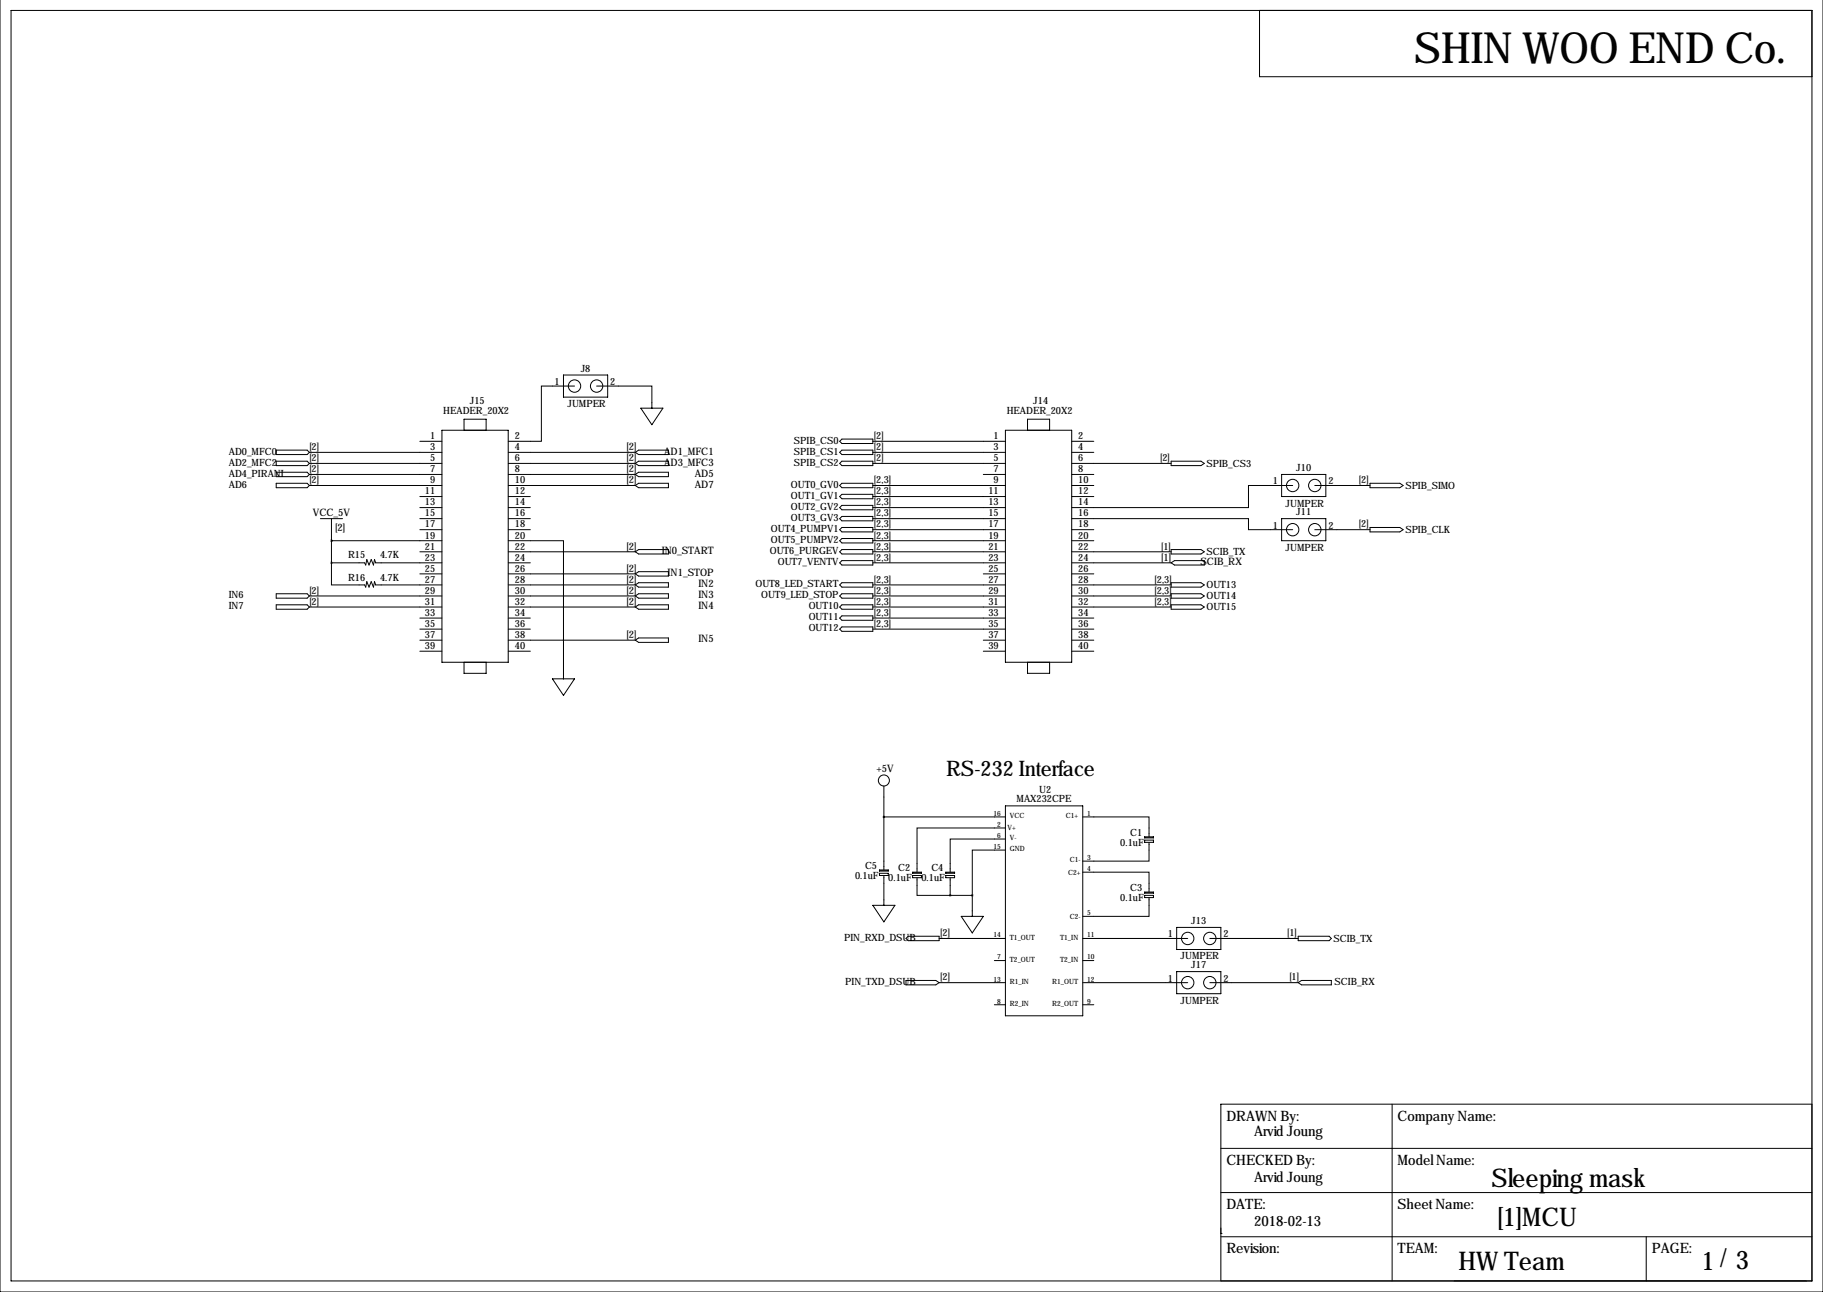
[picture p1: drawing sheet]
<svg xmlns="http://www.w3.org/2000/svg" width="419mm" height="297mm" viewBox="0 0 419 297" stroke-linecap="round" stroke-linejoin="round" font-family="sans-serif">
<g fill="none" stroke="#000" stroke-width=".23">
<path d="M0 -.1v297.1h419.1v-297.1M2.5 2.4h414.1v292.1h-414.1zM289.6 2.4v15.2h127M101.6 98.9h15.2v53.4h-15.2zM106.7 98.9v-2.5h5.1v2.5M129.5 86.2h10.2v5.1h-10.2zM132.1 88.8h-7.6v12.7h-7.7M137.2 88.8h12.7v5M147.3 93.8h5.1l-2.5 3.8zM231.1 98.9h15.3v53.4h-15.3zM236.2 98.9v-2.5h5.1v2.5M63.5 108.6h7.1l.5 .5-.5 .5h-7.1z"/>
<path d="M63.5 103.5h7.1l.5 .5-.5 .5h-7.1zM63.5 106h7.1l.5 .5-.5 .5h-7.1zM63.5 111.1h7.1l.5 .5-.5 .5h-7.1zM71.1 104h30.5M71.1 106.5h30.5M71.1 109.1h30.5M71.1 111.6h30.5M73.7 119.2h5M76.2 119.2v10.2M96.5 101.5h5.1M96.5 114.2h5.1M96.5 116.7h5.1"/>
<path d="M96.5 119.2h5.1M116.8 104h29.2M116.8 106.5h29.2M116.8 109.1h29.2M116.8 111.6h29.2M116.8 114.2h5.1M116.8 116.7h5.1M116.8 119.2h5.1M146 109.1l.8-.5h6.9v1h-6.9zM146 104l.8-.5h6.9v1h-6.9zM146 106.5l.8-.5h6.9v1h-6.9zM146 111.6l.8-.5h6.9v1h-6.9z"/>
<path d="M193 106.5l.5-.5h7.2v1h-7.2zM193 101.5l.5-.5h7.2v1h-7.2zM193 114.2l.5-.5h7.2v1h-7.2zM193 116.7l.5-.5h7.2v1h-7.2zM193 119.2l.5-.5h7.2v1h-7.2zM193.5 103.5h7.2v1h-7.2l-.5-.5zM193.5 111.1h7.2v1h-7.2l-.5-.5zM200.7 101.5h30.4M200.7 104h30.4M200.7 106.5h30.4M200.7 111.6h30.4M200.7 114.2h30.4"/>
<path d="M200.7 116.7h30.4M200.7 119.2h30.4M226.1 109.1h5M246.4 119.2h40.6v2.6h10.2M246.4 101.5h5.1M246.4 104h5.1M246.4 106.5h22.8M246.4 109.1h5.1M246.4 111.6h5.1M246.4 114.2h5.1M269.2 106h6.9l.8 .5-.8 .5h-6.9zM294.6 109.1h10.2v5.1h-10.2z"/>
<path d="M294.6 119.2h10.2v5.1h-10.2zM297.2 111.6h-10.2v5.1h-40.6M302.3 111.6h12.7M315 111.1h6.8l.8 .5-.8 .5h-6.8zM63.5 136.5h7.1l.5 .5-.5 .5h-7.1zM63.5 139.1h7.1l.5 .5-.5 .5h-7.1zM71.1 137h30.5M71.1 139.6h30.5M76.2 129.4v5.1h7.6l.3 .5 .2-1.3 .5 1.3 .5-1.3 .6 1.3 .2-1.3 .3 .8h15.2M76.2 124.3h.1M76.2 124.3h25.4M76.2 129.4h7.6l.3 .5 .2-1.3 .5 1.3 .5-1.3 .6 1.3 .2-1.3 .3 .8h15.2"/>
<path d="M96.5 121.8h5.1M96.5 126.9h5.1M96.5 131.9h5.1M116.8 124.3h12.7v31.8M116.8 121.8h5.1M116.8 126.9h29.2M116.8 129.4h5.1M116.8 131.9h29.2M116.8 134.5h29.2M116.8 137h29.2M116.8 139.6h29.2M146 137l.8-.5h6.9v1h-6.9z"/>
<path d="M146 139.6l.8-.5h6.9v1h-6.9zM146 126.9l.8-.5h6.9v1h-6.9zM146 131.9l.8-.5h6.9v1h-6.9zM146 134.5l.8-.5h6.9v1h-6.9zM193 137l.5-.5h7.2v1h-7.2zM193 139.6l.5-.5h7.2v1h-7.2zM193 126.9l.5-.5h7.2v1h-7.2zM193 134.5l.5-.5h7.2v1h-7.2zM193 121.8l.5-.5h7.2v1h-7.2zM193 124.3l.5-.5h7.2v1h-7.2zM193 129.4l.5-.5h7.2v1h-7.2zM200.7 121.8h30.4"/>
<path d="M200.7 124.3h30.4M200.7 126.9h30.4M200.7 129.4h30.4M200.7 134.5h30.4M200.7 137h30.4M200.7 139.6h30.4M226.1 131.9h5M246.4 121.8h5.1M246.4 124.3h5.1M246.4 126.9h22.8M246.4 129.4h22.8M246.4 131.9h5.1"/>
<path d="M246.4 134.5h22.8M246.4 137h22.8M246.4 139.6h22.8M269.2 136.5h6.9l.8 .5-.8 .5h-6.9zM269.2 126.4h6.9l.8 .5-.8 .5h-6.9zM269.2 134h6.9l.8 .5-.8 .5h-6.9zM269.2 139.1h6.9l.8 .5-.8 .5h-6.9zM269.2 129.4l.8-.5h6.9v1h-6.9zM302.3 121.8h12.7M315 121.3h6.8l.8 .5-.8 .5h-6.8zM96.5 142.1h5.1M96.5 144.6h5.1"/>
<path d="M96.5 147.2h5.1M96.5 149.7h5.1M106.7 152.3v2.5h5.1v-2.5M116.8 142.1h5.1M116.8 144.6h5.1M116.8 147.2h29.2M116.8 149.7h5.1M127 156.1h5.1l-2.6 3.8zM146 147.2l.8-.5h6.9v1h-6.9zM193 142.1l.5-.5h7.2v1h-7.2zM193 144.6l.5-.5h7.2v1h-7.2zM200.7 142.1h30.4"/>
<path d="M200.7 144.6h30.4M226.1 147.2h5M226.1 149.7h5M236.2 152.3v2.5h5.1v-2.5M246.4 142.1h5.1M246.4 144.6h5.1M246.4 147.2h5.1M246.4 149.7h5.1M203.2 187.8h27.9M203.2 180.7v19.3M231.1 190.4h-20.3v10.1M231.1 192.9h-12.7v7.6"/>
<path d="M231.1 195.4h-7.6v10.5M231.1 185.3h17.8v48.2h-17.8zM248.9 187.8h15.3v4.6M263.1 192.4h2.1v.2h-2.1zM263.1 193.2h2.1v.5h-2.1zM264.2 193.7v4.3h-15.3M200.7 208.1h5l-2.5 3.8zM202.2 200.8h2v.5h-2zM202.2 200h2v.3h-2zM203.2 201.3v6.8M208.3 215.8l.5-.5h7.1v1h-7.1zM209.8 200.5h2v.3h-2z"/>
<path d="M209.8 201.3h2v.5h-2zM210.8 201.8v4.1h7.6M215.9 215.8h15.2M217.4 200.5h2.1v.3h-2.1zM217.4 201.3h2.1v.5h-2.1zM218.4 205.9h5.1M218.4 201.8v4.1M221 210.7h5.1l-2.6 3.8zM223.5 205.9v4.8M248.9 200.5h15.3v4.6M248.9 215.8h24.1M263.1 205.1h2.1v.2h-2.1z"/>
<path d="M263.1 205.9h2.1v.5h-2.1zM264.2 206.4v4.3h-15.3M270.5 213.2h10.2v5.1h-10.2zM278.1 215.8h20.3M298.4 215.3h7.2l.5 .5-.5 .5h-7.2zM208.3 225.4h6.8l.8 .5-.8 .5h-6.8zM215.9 225.9h15.2M228.6 220.8h2.5M228.6 231h2.5M248.9 225.9h24.1M248.9 220.8h2.6M248.9 231h2.6"/>
<path d="M270.5 223.4h10.2v5.1h-10.2zM278.1 225.9h20.3M298.4 225.9l.8-.5h6.9v1h-6.9zM320 253.9v40.6M416.6 253.9h-135.9v40.6M280.7 274.2h135.9M280.7 264h135.9M280.7 283.6h.1M280.7 284.3h135.9M378.5 284.3v10.2"/>
<circle cx="132.1" cy="88.8" r="1.42"/>
<circle cx="137.2" cy="88.8" r="1.42"/>
<circle cx="297.2" cy="111.6" r="1.42"/>
<circle cx="302.3" cy="111.6" r="1.42"/>
<circle cx="297.2" cy="121.8" r="1.42"/>
<circle cx="302.3" cy="121.8" r="1.42"/>
<circle cx="203.2" cy="179.4" r="1.27"/>
<circle cx="273" cy="215.8" r="1.42"/>
<circle cx="278.1" cy="215.8" r="1.42"/>
<circle cx="273" cy="225.9" r="1.42"/>
<circle cx="278.1" cy="225.9" r="1.42"/>
</g>
<path d="M218.4 205.9a.05 .05 0 0 0 .1 0 .05 .05 0 0 0-.1 0z" fill="#000" stroke="#000" stroke-width=".51"/>
<text font-size="9.9" x="325.1" y="14.6">SHIN WOO END Co.</text>
<g font-size="5.9">
<text x="342.9" y="272.9">Sleeping mask</text>
<text x="344.2" y="281.8">[1]MCU</text>
<text x="335.3" y="292">HW Team</text>
<text x="391.2" y="292">1 /3</text>
</g>
<text font-size="4.9" x="217.5" y="178.4">RS-232 Interface</text>
<g font-size="3.3">
<text x="281.9" y="257.7">DRAWN By:</text>
<text x="321.3" y="257.7">Company Name:</text>
<text x="288.3" y="261.2">Arvid Joung</text>
<text x="281.9" y="267.8">CHECKED By:</text>
<text x="321.3" y="267.8">Model Name:</text>
<text x="288.3" y="271.6">Arvid Joung</text>
<text x="281.9" y="278">DATE:</text>
<text x="288.3" y="281.8">2018-02-13</text>
<text x="321.3" y="278">Sheet Name:</text>
<text x="281.9" y="288.1">Revision:</text>
<text x="321.3" y="288.1">TEAM:</text>
<text x="379.7" y="288.1">PAGE:</text>
</g>
<g font-size="2.4">
<text x="144" y="103.5">[2]</text>
<text x="144" y="106">[2]</text>
<text x="152.7" y="104.5">AD1_MFC1</text>
<text x="152.7" y="107">AD3_MFC3</text>
<text x="144" y="108.6">[2]</text>
<text x="144" y="111.1">[2]</text>
<text x="159.7" y="109.6">AD5</text>
<text x="159.7" y="112.1">AD7</text>
<text x="71.9" y="118.7">VCC_5V</text>
<text x="77.1" y="122">[2]</text>
<text x="144" y="126.4">[2]</text>
<text x="144" y="131.4">[2]</text>
<text x="152.1" y="127.4">IN0_START</text>
<text x="267" y="128.9">[1]</text>
<text x="276" y="129.9">SCIB_RX</text>
<text x="144" y="134">[2]</text>
<text x="144" y="136.5">[2]</text>
<text x="153.5" y="132.4">IN1_STOP</text>
<text x="160.6" y="135">IN2</text>
<text x="160.6" y="137.5">IN3</text>
<text x="144" y="139.1">[2]</text>
<text x="160.6" y="140.1">IN4</text>
<text x="144" y="146.7">[2]</text>
<text x="160.6" y="147.7">IN5</text>
<text x="201.5" y="177.4">+5V</text>
</g>
<g font-size="2.3">
<text x="127.5" y="88.5">1</text>
<text x="133.5" y="85.5">J8</text>
<text x="140.3" y="88.5">2</text>
<text x="101.9" y="95.1">HEADER_20X2</text>
<text x="108" y="92.8">J15</text>
<text x="130.5" y="93.6">JUMPER</text>
<text x="231.4" y="95.1">HEADER_20X2</text>
<text x="237.6" y="92.8">J14</text>
<text x="98.9" y="101">1</text>
<text x="118.4" y="101">2</text>
<text x="182.5" y="102">SPIB_CS0</text>
<text x="200.9" y="101">[2]</text>
<text x="228.4" y="101">1</text>
<text x="247.9" y="101">2</text>
<text x="52.6" y="104.5">AD0_MFC0</text>
<text x="52.6" y="107">AD2_MFC2</text>
<text x="71.1" y="103.5">[2]</text>
<text x="71.1" y="106">[2]</text>
<text x="98.9" y="103.5">3</text>
<text x="98.9" y="106">5</text>
<text x="118.4" y="103.5">4</text>
<text x="118.4" y="106">6</text>
<text x="182.5" y="104.5">SPIB_CS1</text>
<text x="182.5" y="107">SPIB_CS2</text>
<text x="200.9" y="103.5">[2]</text>
<text x="200.9" y="106">[2]</text>
<text x="228.4" y="103.5">3</text>
<text x="228.4" y="106">5</text>
<text x="247.9" y="103.5">4</text>
<text x="247.9" y="106">6</text>
<text x="266.7" y="106">[2]</text>
<text x="277.4" y="107.3">SPIB_CS3</text>
<text x="52.6" y="109.6">AD4_PIRANI</text>
<text x="52.6" y="112.1">AD6</text>
<text x="71.1" y="108.6">[2]</text>
<text x="71.1" y="111.1">[2]</text>
<text x="97.7" y="113.7">11</text>
<text x="98.9" y="108.6">7</text>
<text x="98.9" y="111.1">9</text>
<text x="118.4" y="108.6">8</text>
<text x="118.4" y="111.1">10</text>
<text x="118.4" y="113.7">12</text>
<text x="181.8" y="112.1">OUT0_GV0</text>
<text x="200.9" y="111.1">[2,3]</text>
<text x="200.9" y="113.7">[2,3]</text>
<text x="227.2" y="113.7">11</text>
<text x="228.4" y="108.6">7</text>
<text x="228.4" y="111.1">9</text>
<text x="247.9" y="108.6">8</text>
<text x="247.9" y="111.1">10</text>
<text x="247.9" y="113.7">12</text>
<text x="292.6" y="111.4">1</text>
<text x="298" y="108.3">J10</text>
<text x="305.4" y="111.4">2</text>
<text x="312.4" y="111.1">[2]</text>
<text x="323.1" y="112.4">SPIB_SIMO</text>
<text x="97.7" y="116.2">13</text>
<text x="97.7" y="118.7">15</text>
<text x="118.4" y="116.2">14</text>
<text x="118.4" y="118.7">16</text>
<text x="181.8" y="114.7">OUT1_GV1</text>
<text x="181.8" y="117.2">OUT2_GV2</text>
<text x="181.8" y="119.7">OUT3_GV3</text>
<text x="200.9" y="116.2">[2,3]</text>
<text x="200.9" y="118.7">[2,3]</text>
<text x="227.2" y="116.2">13</text>
<text x="227.2" y="118.7">15</text>
<text x="247.9" y="116.2">14</text>
<text x="247.9" y="118.7">16</text>
<text x="295.6" y="116.5">JUMPER</text>
<text x="298" y="118.5">J11</text>
<text x="97.7" y="121.3">17</text>
<text x="97.7" y="123.8">19</text>
<text x="118.4" y="121.3">18</text>
<text x="118.4" y="123.8">20</text>
<text x="177.2" y="122.3">OUT4_PUMPV1</text>
<text x="177.2" y="124.8">OUT5_PUMPV2</text>
<text x="200.9" y="121.3">[2,3]</text>
<text x="200.9" y="123.8">[2,3]</text>
<text x="227.2" y="121.3">17</text>
<text x="227.2" y="123.8">19</text>
<text x="247.9" y="121.3">18</text>
<text x="247.9" y="123.8">20</text>
<text x="292.6" y="121.5">1</text>
<text x="305.4" y="121.5">2</text>
<text x="312.4" y="121.3">[2]</text>
<text x="323.1" y="122.5">SPIB_CLK</text>
<text x="80" y="128.4">R15</text>
<text x="87.4" y="128.4">4.7K</text>
<text x="97.7" y="126.4">21</text>
<text x="97.7" y="128.9">23</text>
<text x="97.7" y="131.4">25</text>
<text x="118.4" y="126.4">22</text>
<text x="118.4" y="128.9">24</text>
<text x="118.4" y="131.4">26</text>
<text x="177" y="127.4">OUT6_PURGEV</text>
<text x="178.8" y="129.9">OUT7_VENTV</text>
<text x="200.9" y="126.4">[2,3]</text>
<text x="200.9" y="128.9">[2,3]</text>
<text x="227.2" y="126.4">21</text>
<text x="227.2" y="128.9">23</text>
<text x="227.2" y="131.4">25</text>
<text x="247.9" y="126.4">22</text>
<text x="247.9" y="128.9">24</text>
<text x="247.9" y="131.4">26</text>
<text x="267" y="126.4">[1]</text>
<text x="277.4" y="127.6">SCIB_TX</text>
<text x="295.6" y="126.6">JUMPER</text>
<text x="52.6" y="137.5">IN6</text>
<text x="71.1" y="136.5">[2]</text>
<text x="80" y="133.5">R16</text>
<text x="87.4" y="133.5">4.7K</text>
<text x="97.7" y="134">27</text>
<text x="97.7" y="136.5">29</text>
<text x="118.4" y="134">28</text>
<text x="118.4" y="136.5">30</text>
<text x="173.7" y="135">OUT8_LED_START</text>
<text x="175" y="137.5">OUT9_LED_STOP</text>
<text x="200.9" y="134">[2,3]</text>
<text x="200.9" y="136.5">[2,3]</text>
<text x="227.2" y="134">27</text>
<text x="227.2" y="136.5">29</text>
<text x="247.9" y="134">28</text>
<text x="247.9" y="136.5">30</text>
<text x="265.4" y="136.5">[2,3]</text>
<text x="265.4" y="134">[2,3]</text>
<text x="277.4" y="137.8">OUT14</text>
<text x="277.4" y="135.2">OUT13</text>
<text x="52.6" y="140.1">IN7</text>
<text x="71.1" y="139.1">[2]</text>
<text x="97.7" y="139.1">31</text>
<text x="97.7" y="141.6">33</text>
<text x="118.4" y="139.1">32</text>
<text x="118.4" y="141.6">34</text>
<text x="185.9" y="140.1">OUT10</text>
<text x="185.9" y="142.6">OUT11</text>
<text x="200.9" y="139.1">[2,3]</text>
<text x="200.9" y="141.6">[2,3]</text>
<text x="227.2" y="139.1">31</text>
<text x="227.2" y="141.6">33</text>
<text x="247.9" y="139.1">32</text>
<text x="247.9" y="141.6">34</text>
<text x="265.4" y="139.1">[2,3]</text>
<text x="277.4" y="140.3">OUT15</text>
<text x="97.7" y="144.1">35</text>
<text x="97.7" y="146.7">37</text>
<text x="97.7" y="149.2">39</text>
<text x="118.4" y="144.1">36</text>
<text x="118.4" y="146.7">38</text>
<text x="118.4" y="149.2">40</text>
<text x="185.9" y="145.1">OUT12</text>
<text x="200.9" y="144.1">[2,3]</text>
<text x="227.2" y="144.1">35</text>
<text x="227.2" y="146.7">37</text>
<text x="227.2" y="149.2">39</text>
<text x="247.9" y="144.1">36</text>
<text x="247.9" y="146.7">38</text>
<text x="247.9" y="149.2">40</text>
<text x="233.7" y="184.3">MAX232CPE</text>
<text x="238.9" y="182.2">U2</text>
<text x="257.6" y="194.4">0.1uF</text>
<text x="259.8" y="192.1">C1</text>
<text x="196.6" y="202">0.1uF</text>
<text x="198.9" y="199.8">C5</text>
<text x="204.2" y="202.6">0.1uF</text>
<text x="206.5" y="200.3">C2</text>
<text x="211.8" y="202.6">0.1uF</text>
<text x="214.1" y="200.3">C4</text>
<text x="257.6" y="207.1">0.1uF</text>
<text x="259.8" y="204.8">C3</text>
<text x="216.2" y="215.3">[2]</text>
<text x="268.5" y="215.5">1</text>
<text x="273.9" y="212.5">J13</text>
<text x="281.3" y="215.5">2</text>
<text x="295.9" y="215.3">[1]</text>
<text x="194.1" y="216.3">PIN_RXD_DSUB</text>
<text x="271.4" y="220.6">JUMPER</text>
<text x="306.6" y="216.5">SCIB_TX</text>
<text x="194.3" y="226.4">PIN_TXD_DSUB</text>
<text x="216.2" y="225.4">[2]</text>
<text x="268.5" y="225.7">1</text>
<text x="273.9" y="222.6">J17</text>
<text x="281.3" y="225.7">2</text>
<text x="296.4" y="225.4">[1]</text>
<text x="306.8" y="226.4">SCIB_RX</text>
<text x="271.4" y="230.8">JUMPER</text>
</g>
<g font-size="1.7">
<text x="228.4" y="187.6">16</text>
<text x="229.3" y="190.1">2</text>
<text x="231.6" y="190.9">V+</text>
<text x="232.2" y="188.1">VCC</text>
<text x="245" y="188.1">C1+</text>
<text x="249.9" y="187.6">1</text>
<text x="228.4" y="195.2">15</text>
<text x="229.3" y="192.6">6</text>
<text x="232.2" y="193.2">V-</text>
<text x="232.2" y="195.7">GND</text>
<text x="249.9" y="197.7">3</text>
<text x="245.6" y="201.1">C2+</text>
<text x="245.9" y="198.3">C1-</text>
<text x="249.9" y="200.3">4</text>
<text x="228.4" y="215.5">14</text>
<text x="245.9" y="211.2">C2-</text>
<text x="249.9" y="210.4">5</text>
<text x="249.9" y="215.5">11</text>
<text x="229.3" y="220.6">7</text>
<text x="232.2" y="221.1">T2_OUT</text>
<text x="232.2" y="216.1">T1_OUT</text>
<text x="243.7" y="221.1">T2_IN</text>
<text x="243.7" y="216.1">T1_IN</text>
<text x="249.9" y="220.6">10</text>
<text x="228.4" y="225.7">13</text>
<text x="232.2" y="226.2">R1_IN</text>
<text x="241.9" y="226.2">R1_OUT</text>
<text x="249.9" y="225.7">12</text>
<text x="229.3" y="230.7">8</text>
<text x="232.2" y="231.3">R2_IN</text>
<text x="241.9" y="231.3">R2_OUT</text>
<text x="249.9" y="230.7">9</text>
</g>
</svg>
